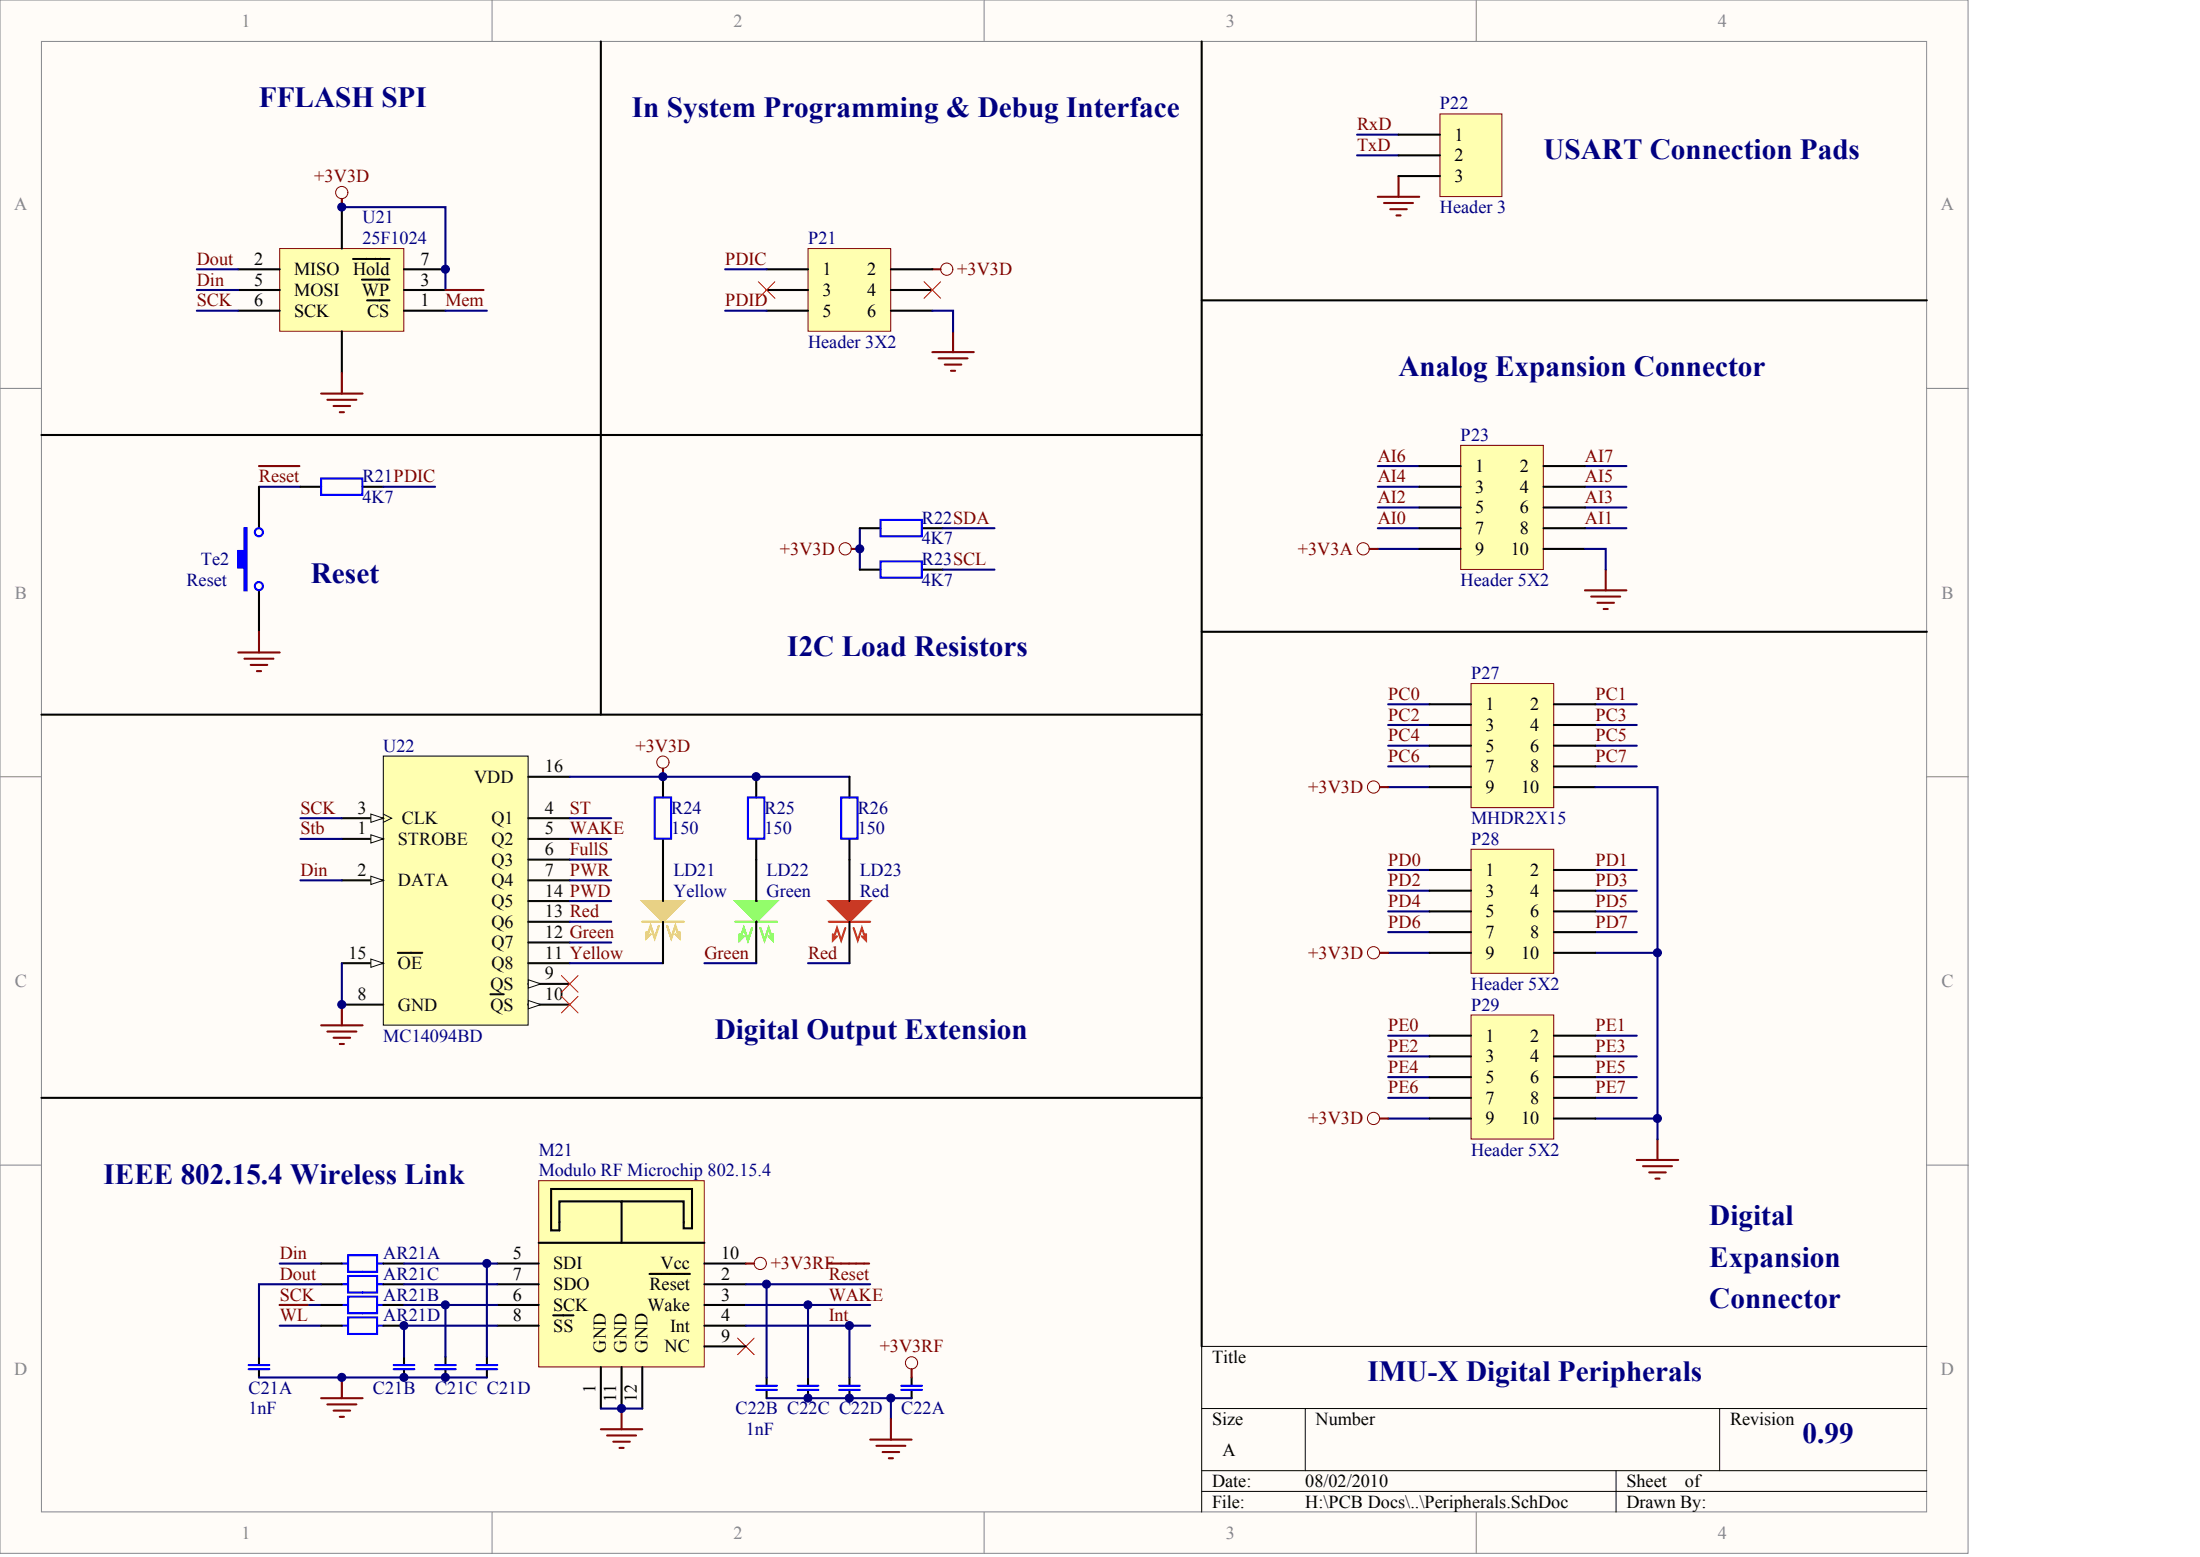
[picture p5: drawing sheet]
<svg xmlns="http://www.w3.org/2000/svg" width="840mm" height="594mm" viewBox="0 0 840 594" stroke-linecap="round" stroke-linejoin="round" font-family="sans-serif">
<g fill="#fffcf8" stroke="#85878c" stroke-width=".38">
<path d="M0 0h751.1v592.7h-751.1z"/>
<path d="M15.8 15.8h719.5v561.1h-719.5z"/>
</g>
<path d="M187.8 0v15.8M375.6 0v15.8M563.4 0v15.8M0 148.2h15.8M735.4 148.2h15.8M0 296.4h15.8M735.4 296.4h15.8M0 444.6h15.8M735.4 444.6h15.8M187.8 577v15.8M375.6 577v15.8M563.4 577v15.8" fill="none" stroke="#85878c" stroke-width=".38"/>
<path d="M735.4 513.7h-276.8v63.3M458.6 537.4h276.8M498.1 537.4v23.7M656.3 537.4v23.7M458.6 561.1h276.8M458.6 569h276.8M616.8 561.1v15.9" fill="none" stroke="#000" stroke-width=".38"/>
<path d="M106.7 94.8h47.4v31.6h-47.4z" fill="#ffffb0" stroke="#800000" stroke-width=".38"/>
<path d="M130.5 79v15.8M134.7 98.8h14M90.9 102.7h15.8M90.9 110.7h15.8M90.9 118.6h15.8M138.1 106.7h10.6M140.1 114.6h8.6M154.2 102.7h15.8M154.2 110.7h15.8M154.2 118.6h15.8M130.5 126.5v15.8" fill="none" stroke="#000" stroke-width=".79"/>
<path d="M130.5 79h39.5v31.7M75.1 110.7h15.8M75.1 118.6h15.8M75.1 102.7h15.8M170 118.6h15.8M106.7 497.9h15.9M106.7 482.1h15.9M106.7 505.8h15.9" fill="none" stroke="#000080" stroke-width=".79"/>
<g fill="none" stroke="#800000" stroke-width=".79">
<path d="M130.5 75.9v3.1M170 110.7h14.6M122.6 150.2h15.8M124.9 152.5h11.1M127.3 154.9h6.3M129.7 157.3h1.6M130.5 142.3v7.9M106.7 497.9h10.7M237.2 537.4v7.9M229.3 545.3h15.8M231.7 547.7h11M234.1 550.1h6.3"/>
<path d="M236.4 552.5h1.6"/>
</g>
<circle cx="130.4" cy="73.5" r="2.33" fill="none" stroke="#800000" stroke-width=".38"/>
<path d="M281.5 510.6l6.3 6.3M287.8 510.6l-6.3 6.3" fill="none" stroke="#f00" stroke-width=".38"/>
<path d="M205.6 450.5h63.2v71h-63.2z" fill="#ffffb0" stroke="#800000" stroke-width=".38"/>
<g fill="none" stroke="#000" stroke-width=".79">
<path d="M98.8 185.7v15.8M98.8 225.3v15.8M237.2 458.4h23.7v10.3h3.2v-15h-53.8v15.8h3.2v-11.1h23.7v15.8M205.6 474.2h63.2M189.8 490h15.8M189.8 497.9h15.8M189.8 482.1h15.8M247.9 486.1h15.4M268.8 490h15.9M268.8 497.9h15.9M268.8 482.1h15.9M189.8 505.8h15.8"/>
<path d="M211.1 501.9h7.8M268.8 505.8h15.9M268.8 513.7h15.9M229.3 521.6v15.8M237.2 521.6v15.8M245.1 521.6v15.8"/>
</g>
<circle cx="290.2" cy="482.1" r="2.33" fill="none" stroke="#800000" stroke-width=".38"/>
<path d="M98.8 177.8h15.5M90.9 249h15.8M93.3 251.3h11.1M95.7 253.7h6.3M98 256.1h1.6M98.8 241.1v7.9M284.7 482.1h3.1" fill="none" stroke="#800000" stroke-width=".79"/>
<path d="M98.8 185.7h15.9M229.3 537.4h15.8" fill="none" stroke="#000080" stroke-width=".79"/>
<path d="M93.3 201.5h.8v23.8h-.8v-8.7h-2.4v-6.4h2.4z" fill-rule="evenodd" fill="#00f" stroke="#00f" stroke-width=".79"/>
<g fill="none" stroke="#00f" stroke-width=".79">
<circle cx="98.8" cy="203.1" r="1.54"/>
<circle cx="98.8" cy="223.6" r="1.54"/>
</g>
<path d="M146.3 288.5h55.3v102.6h-55.3z" fill="#ffffb0" stroke="#000" stroke-width=".38"/>
<path d="M130.5 320.1h15.8" fill="none" stroke="#080d02" stroke-width=".79"/>
<path d="M141.5 318.5l4.8 1.6-4.8 1.6z" fill="#fffcf8" stroke="#080d02" stroke-width=".38"/>
<path d="M130.5 335.9h15.8" fill="none" stroke="#080d02" stroke-width=".79"/>
<path d="M141.5 334.3l4.8 1.6-4.8 1.6z" fill="#fffcf8" stroke="#080d02" stroke-width=".38"/>
<path d="M130.5 312.2h15.8" fill="none" stroke="#080d02" stroke-width=".79"/>
<path d="M146.3 310.6l3.1 1.6-3.1 1.6" fill="none" stroke="#080d02" stroke-width=".38"/>
<path d="M141.5 310.6l4.8 1.6-4.8 1.6z" fill="#fffcf8" stroke="#080d02" stroke-width=".38"/>
<path d="M201.6 312.2h15.8M201.6 320.1h15.8M201.6 328h15.8M201.6 335.9h15.8M201.6 375.4h15.8M130.5 383.3h15.8" fill="none" stroke="#080d02" stroke-width=".79"/>
<path d="M201.6 373.8l4.8 1.6-4.8 1.6z" fill="#fffcf8" stroke="#080d02" stroke-width=".38"/>
<path d="M201.6 383.3h15.8" fill="none" stroke="#080d02" stroke-width=".79"/>
<path d="M201.6 381.7l4.8 1.6-4.8 1.6z" fill="#fffcf8" stroke="#080d02" stroke-width=".38"/>
<path d="M201.6 359.6h15.8M201.6 351.7h15.8M201.6 343.8h15.8M130.5 367.5h15.8M187.2 379.4h5M201.6 367.5h15.8" fill="none" stroke="#080d02" stroke-width=".79"/>
<path d="M141.5 365.9l4.8 1.6-4.8 1.6z" fill="#fffcf8" stroke="#080d02" stroke-width=".38"/>
<path d="M201.6 296.4h15.8M151.8 363.6h9.3" fill="none" stroke="#080d02" stroke-width=".79"/>
<g fill="none" stroke="#000080" stroke-width=".79">
<path d="M146.3 185.7h19.7M328.1 201.5v15.8M359.8 201.5h19.7M359.8 217.3h19.7M217.4 296.4h106.8M114.7 312.2h15.8M217.4 312.2h15.9M114.7 320.1h15.8M114.7 335.9h15.8M217.4 320.1h15.9M217.4 328h15.9M217.4 335.9h15.9"/>
<path d="M217.4 343.8h15.9M217.4 351.7h15.9M217.4 359.6h15.9M130.5 367.5v15.8M217.4 367.5h35.6M268.8 367.5h19.8M308.4 367.5h15.8"/>
</g>
<path d="M214.3 372.3l6.3 6.3M220.6 372.3l-6.3 6.3M214.3 380.2l6.3 6.3M220.6 380.2l-6.3 6.3" fill="none" stroke="#f00" stroke-width=".38"/>
<path d="M280.7 343.8h15.8l-7.9 7.9zM280.7 351.7h15.8M282.3 356.4v2.4l1.6-1.6M287 354.1l-1.6 4.7-1.5-4.7-1.6 4.7M290.2 354.1l1.6 4.7 1.6-4.7 1.5 4.7M294.9 356.4v2.4l-1.5-1.6" fill="none" stroke="#0f0" stroke-width=".79"/>
<path d="M280.7 343.8h15.8l-7.9 7.9v-7.9v7.9z" fill-rule="evenodd" fill="#0f0" stroke="#0f0" stroke-width=".38"/>
<g fill="none" stroke="#000" stroke-width=".79">
<path d="M114.7 185.7h7.9M138.4 185.7h7.9M328.1 217.3h8M328.1 201.5h8M351.9 217.3h7.9M351.9 201.5h7.9M253 296.4v7.9M288.6 296.4v7.9M324.2 296.4v7.9M253 320.1v23.7M288.6 320.1v23.7M324.2 320.1v23.7"/>
<path d="M253 351.7v15.8M288.6 351.7v15.8M324.2 351.7v15.8"/>
</g>
<path d="M122.6 182.6h15.7v6.2h-15.7zM336.1 198.4h15.7v6.2h-15.7zM336.1 214.2h15.7v6.2h-15.7zM249.9 304.3h6.2v15.7h-6.2zM285.4 304.3h6.3v15.7h-6.3zM321 304.3h6.3v15.7h-6.3z" fill="none" stroke="#00f" stroke-width=".79"/>
<g fill="none" stroke="#800000" stroke-width=".38">
<circle cx="361.3" cy="102.7" r="2.33"/>
<circle cx="322.6" cy="209.4" r="2.33"/>
<circle cx="253" cy="290.8" r="2.33"/>
</g>
<g fill="none" stroke="#800000" stroke-width=".79">
<path d="M355.8 102.7h3.2M355.8 134.4h15.8M358.2 136.7h11.1M360.6 139.1h6.3M363.7 126.5v7.9M362.9 141.5h1.6M325 209.4h3.1M253 293.2v3.2M122.6 391.2h15.8M124.9 393.6h11.1M127.3 396h6.3M129.7 398.3h1.6"/>
<path d="M130.5 383.3v7.9"/>
</g>
<path d="M316.3 343.8h15.8l-7.9 7.9zM316.3 351.7h15.8M317.9 356.4v2.4l1.5-1.6M322.6 354.1l-1.6 4.7-1.6-4.7-1.5 4.7M325.8 354.1l1.6 4.7 1.5-4.7 1.6 4.7M330.5 356.4v2.4l-1.6-1.6" fill="none" stroke="#f30" stroke-width=".79"/>
<path d="M316.3 343.8h15.8l-7.9 7.9v-7.9v7.9z" fill-rule="evenodd" fill="#f30" stroke="#f30" stroke-width=".38"/>
<path d="M245.1 343.8h15.8l-7.9 7.9zM245.1 351.7h15.8M246.7 355.7v2.3l1.6-1.6M251.4 353.3l-1.5 4.7-1.6-4.7-1.6 4.7M254.6 353.3l1.6 4.7 1.6-4.7 1.6 4.7M259.4 355.7v2.3l-1.6-1.6" fill="none" stroke="#fc0" stroke-width=".79"/>
<path d="M245.1 343.8h15.8l-7.9 7.9v-7.9v7.9z" fill-rule="evenodd" fill="#fc0" stroke="#fc0" stroke-width=".38"/>
<path d="M308.4 94.8h31.5v31.6h-31.5z" fill="#ffffb0" stroke="#800000" stroke-width=".38"/>
<path d="M292.6 102.7h15.8M292.6 110.7h15.8M292.6 118.6h15.8M340 102.7h15.8M340 110.7h15.8M340 118.6h15.8" fill="none" stroke="#000" stroke-width=".79"/>
<path d="M276.7 118.6h15.9M276.7 102.7h15.9M355.8 118.6h7.9v7.9M525.8 177.8h15.8M604.9 177.8h15.8M525.8 193.6h15.8M525.8 185.7h15.8M604.9 193.6h15.8M604.9 185.7h15.8M525.8 201.5h15.8M525.8 209.4h15.8M604.9 201.5h15.8" fill="none" stroke="#000080" stroke-width=".79"/>
<path d="M289.4 107.5l6.3 6.3M295.7 107.5l-6.3 6.3M352.7 107.5l6.3 6.3M359 107.5l-6.3 6.3" fill="none" stroke="#f00" stroke-width=".38"/>
<circle cx="520.2" cy="209.4" r="2.33" fill="none" stroke="#800000" stroke-width=".38"/>
<path d="M522.7 209.4h3.1M612.8 217.3v8M604.9 225.3h15.8M607.3 227.6h11M609.6 230h6.4M612 232.4h1.6" fill="none" stroke="#800000" stroke-width=".79"/>
<path d="M557.5 169.9h31.5v47.4h-31.5z" fill="#ffffb0" stroke="#800000" stroke-width=".38"/>
<path d="M541.6 177.8h15.9M589.1 177.8h15.8M541.6 185.7h15.9M541.6 193.6h15.9M589.1 185.7h15.8M589.1 193.6h15.8M541.6 201.5h15.9M541.6 209.4h15.9M589.1 201.5h15.8M589.1 209.4h15.8" fill="none" stroke="#000" stroke-width=".79"/>
<path d="M517.9 51.4h15.8M517.9 59.3h15.8M604.9 209.4h7.9v7.9" fill="none" stroke="#000080" stroke-width=".79"/>
<path d="M525.8 75.1h15.8M528.2 77.5h11.1M530.6 79.8h6.3M533.7 67.2v7.9M532.9 82.2h1.6" fill="none" stroke="#800000" stroke-width=".79"/>
<path d="M549.5 43.5h23.7v31.5h-23.7z" fill="#ffffb0" stroke="#800000" stroke-width=".38"/>
<g fill="none" stroke="#000" stroke-width=".79">
<path d="M229.3 15.8v150.2h-213.5M458.6 15.8v497.9M533.7 51.4h15.8M533.7 59.3h15.8M533.7 67.2h15.8M458.6 114.6h276.8M458.6 166h-229.3v106.7M458.6 241.1h276.8M15.8 272.7h442.8M15.8 418.9h442.8M122.6 482.1h7.9M122.6 490h7.9"/>
<path d="M122.6 497.9h7.9M146.3 482.1h7.9M146.3 490h7.9M146.3 497.9h7.9M98.8 517.7v3.1M122.6 505.8h7.9M146.3 505.8h7.9M154.2 517.7v3.1M170 517.7v3.1M185.8 517.7v3.1M98.8 522.4v3.2M154.2 522.4v3.2"/>
<path d="M170 522.4v3.2M185.8 522.4v3.2M292.6 525.6v3.1M292.6 530.3v3.2M308.4 525.6v3.1M308.4 530.3v3.2M324.2 525.6v3.1M324.2 530.3v3.2M347.9 525.6v3.1M347.9 530.3v3.2"/>
</g>
<g fill="none" stroke="#00f" stroke-width=".79">
<path d="M132.8 478.9h11.1v6.4h-11.1zM130.5 482.1h2.3M130.5 490h2.3M130.5 497.9h2.3M132.8 486.9h11.1v6.3h-11.1zM132.8 494.8h11.1v6.3h-11.1zM143.9 482.1h2.4M143.9 490h2.4M143.9 497.9h2.4M130.5 505.8h2.3M132.8 502.7h11.1v6.3h-11.1zM143.9 505.8h2.4"/>
<path d="M94.9 522.4h7.9M94.9 520.8h7.9M150.2 522.4h7.9M150.2 520.8h7.9M166 522.4h8M166 520.8h8M181.9 522.4h7.9M181.9 520.8h7.9M288.6 528.7h7.9M288.6 530.3h7.9M304.4 528.7h7.9M304.4 530.3h7.9"/>
<path d="M320.2 528.7h7.9M320.2 530.3h7.9M344 528.7h7.9M344 530.3h7.9"/>
</g>
<g fill="none" stroke="#000080" stroke-width=".79">
<path d="M529.8 268.7h15.8M529.8 276.6h15.8M608.8 268.7h15.9M608.8 276.6h15.9M529.8 284.5h15.8M529.8 292.4h15.8M608.8 284.5h15.9M608.8 292.4h15.9M529.8 300.3h15.8M529.8 331.9h15.8M529.8 339.8h15.8M608.8 331.9h15.9"/>
<path d="M608.8 339.8h15.9M529.8 347.8h15.8M529.8 355.7h15.8M608.8 347.8h15.9M608.8 355.7h15.9M529.8 363.6h15.8M608.8 363.6h23.8M529.8 395.2h15.8M529.8 403.1h15.8M529.8 411h15.8M529.8 418.9h15.8M608.8 403.1h15.9"/>
<path d="M608.8 411h15.9M608.8 418.9h15.9M529.8 426.8h15.8M608.8 426.8h23.8M122.6 490h-23.8v27.7M154.2 482.1h35.6M154.2 490h35.6M154.2 497.9h35.6M170 497.9v19.8M185.8 482.1v35.6M284.7 490h47.4M284.7 497.9h47.4"/>
<path d="M292.6 490v35.6M308.4 497.9v27.7M189.8 505.8h-35.6v11.9M284.7 505.8h47.4M324.2 505.8v19.8M98.8 525.6h87M292.6 533.5h55.3M340 533.5v7.9"/>
</g>
<g fill="none" stroke="#800000" stroke-width=".79">
<path d="M526.6 300.3h3.2M526.6 363.6h3.2M526.6 426.8h3.2M632.6 434.7v7.9M624.7 442.6h15.8M627 445h11.1M629.4 447.3h6.3M631.8 449.7h1.6M122.6 533.5h15.8M124.9 535.9h11.1M127.3 538.2h6.3M130.5 525.6v7.9"/>
<path d="M347.9 522.4v3.2M129.7 540.6h1.6M332.1 549.3h15.8M334.5 551.7h11M336.8 554h6.4M339.2 556.4h1.6M340 541.4v7.9"/>
</g>
<g fill="none" stroke="#800000" stroke-width=".38">
<circle cx="524.2" cy="300.3" r="2.33"/>
<circle cx="524.2" cy="363.5" r="2.33"/>
<circle cx="524.2" cy="426.7" r="2.33"/>
<circle cx="347.9" cy="520" r="2.33"/>
</g>
<path d="M561.4 260.8h31.6v47.4h-31.6z" fill="#ffffb0" stroke="#800000" stroke-width=".38"/>
<path d="M545.6 268.7h15.8M545.6 276.6h15.8M593 268.7h15.8M593 276.6h15.8M545.6 284.5h15.8M545.6 292.4h15.8M593 284.5h15.8M593 292.4h15.8M545.6 300.3h15.8M593 300.3h15.8" fill="none" stroke="#000" stroke-width=".79"/>
<path d="M561.4 324h31.6v47.4h-31.6z" fill="#ffffb0" stroke="#800000" stroke-width=".38"/>
<path d="M545.6 331.9h15.8M545.6 339.8h15.8M593 331.9h15.8M593 339.8h15.8M545.6 347.8h15.8M545.6 355.7h15.8M593 347.8h15.8M593 355.7h15.8M545.6 363.6h15.8M593 363.6h15.8" fill="none" stroke="#000" stroke-width=".79"/>
<path d="M608.8 395.2h15.9" fill="none" stroke="#000080" stroke-width=".79"/>
<path d="M561.4 387.3h31.6v47.3h-31.6z" fill="#ffffb0" stroke="#800000" stroke-width=".38"/>
<path d="M545.6 395.2h15.8M593 395.2h15.8M545.6 403.1h15.8M545.6 411h15.8M545.6 418.9h15.8M593 403.1h15.8M593 411h15.8M593 418.9h15.8M545.6 426.8h15.8M593 426.8h15.8" fill="none" stroke="#000" stroke-width=".79"/>
<path d="M608.8 300.3h23.8v134.4" fill="none" stroke="#000080" stroke-width=".79"/>
<path d="M316.3 482.1h15.4" fill="none" stroke="#800000" stroke-width=".79"/>
<g fill="#000080" stroke="#000080" stroke-width=".38">
<circle cx="130.4" cy="525.5" r="1.54"/>
<circle cx="130.4" cy="383.3" r="1.54"/>
<circle cx="130.4" cy="79" r="1.54"/>
<circle cx="154.1" cy="525.5" r="1.54"/>
<circle cx="154.1" cy="505.8" r="1.54"/>
<circle cx="170" cy="525.5" r="1.54"/>
<circle cx="170" cy="497.9" r="1.54"/>
<circle cx="170" cy="102.7" r="1.54"/>
<circle cx="185.8" cy="482.1" r="1.54"/>
<circle cx="237.2" cy="537.4" r="1.54"/>
<circle cx="253" cy="296.3" r="1.54"/>
<circle cx="288.6" cy="296.3" r="1.54"/>
<circle cx="292.5" cy="490" r="1.54"/>
<circle cx="308.3" cy="533.4" r="1.54"/>
<circle cx="308.3" cy="497.9" r="1.54"/>
<circle cx="324.2" cy="533.4" r="1.54"/>
<circle cx="324.2" cy="505.8" r="1.54"/>
<circle cx="328.1" cy="209.4" r="1.54"/>
<circle cx="340" cy="533.4" r="1.54"/>
<circle cx="632.5" cy="426.7" r="1.54"/>
<circle cx="632.5" cy="363.5" r="1.54"/>
</g>
<g font-size="11.1" fill="#000080">
<text x="98.8" y="40.8">FFLASH SPI</text>
<text x="241.2" y="44.7">In System Programming &amp; Debug Interface</text>
<text x="589.1" y="60.5">USART Connection Pads</text>
<text x="533.7" y="143.5">Analog Expansion Connector</text>
<text x="118.6" y="222.5">Reset</text>
<text x="300.5" y="250.2">I2C Load Resistors</text>
<text x="272.8" y="396.4">Digital Output Extension</text>
<text x="39.5" y="451.7">IEEE 802.15.4 Wireless Link</text>
<text x="652.3" y="467.5">Digital</text>
<text x="652.3" y="483.3">Expansion</text>
<text x="652.3" y="499.2">Connector</text>
<text x="521.9" y="526.8">IMU-X Digital Peripherals</text>
<text x="687.9" y="550.5">0.99</text>
</g>
<g font-size="7" fill="#85878c">
<text x="92.2" y="10.2">1</text>
<text x="280" y="10.2">2</text>
<text x="467.8" y="10.2">3</text>
<text x="655.6" y="10.2">4</text>
<text x="5.4" y="80.3">A</text>
<text x="740.7" y="80.3">A</text>
<text x="5.6" y="228.4">B</text>
<text x="741" y="228.4">B</text>
<text x="5.6" y="376.6">C</text>
<text x="741" y="376.6">C</text>
<text x="5.4" y="524.8">D</text>
<text x="740.7" y="524.8">D</text>
<text x="92.2" y="587.1">1</text>
<text x="280" y="587.1">2</text>
<text x="467.8" y="587.1">3</text>
<text x="655.6" y="587.1">4</text>
</g>
<g font-size="7" fill="#000080">
<text x="549.5" y="41.8">P22</text>
<text x="549.5" y="81.3">Header 3</text>
<text x="138.4" y="85.2">U21</text>
<text x="138.4" y="93.1">25F1024</text>
<text x="308.4" y="93.1">P21</text>
<text x="308.4" y="132.7">Header 3X2</text>
<text x="557.5" y="168.2">P23</text>
<text x="138.4" y="184">R21PDIC</text>
<text x="138.4" y="191.9">4K7</text>
<text x="351.9" y="199.8">R22SDA</text>
<text x="351.9" y="207.7">4K7</text>
<text x="76.7" y="215.6">Te2</text>
<text x="351.9" y="215.6">R23SCL</text>
<text x="71.2" y="223.5">Reset</text>
<text x="351.9" y="223.5">4K7</text>
<text x="557.5" y="223.5">Header 5X2</text>
<text x="561.4" y="259.1">P27</text>
<text x="146.3" y="286.8">U22</text>
<text x="256.2" y="310.5">R24</text>
<text x="291.8" y="310.5">R25</text>
<text x="327.4" y="310.5">R26</text>
<text x="561.4" y="314.4">MHDR2X15</text>
<text x="256.2" y="318.4">150</text>
<text x="291.8" y="318.4">150</text>
<text x="327.4" y="318.4">150</text>
<text x="561.4" y="322.3">P28</text>
<text x="257" y="334.2">LD21</text>
<text x="292.6" y="334.2">LD22</text>
<text x="328.1" y="334.2">LD23</text>
<text x="257" y="342.1">Yellow</text>
<text x="292.6" y="342.1">Green</text>
<text x="328.1" y="342.1">Red</text>
<text x="561.4" y="377.7">Header 5X2</text>
<text x="561.4" y="385.6">P29</text>
<text x="146.3" y="397.4">MC14094BD</text>
<text x="205.6" y="440.9">M21</text>
<text x="561.4" y="440.9">Header 5X2</text>
<text x="205.6" y="448.8">Modulo RF Microchip 802.15.4</text>
<text x="146.3" y="480.4">AR21A</text>
<text x="146.3" y="488.3">AR21C</text>
<text x="146.3" y="496.2">AR21B</text>
<text x="146.3" y="504.1">AR21D</text>
<text x="94.9" y="531.8">C21A</text>
<text x="142.3" y="531.8">C21B</text>
<text x="166" y="531.8">C21C C21D</text>
<text x="94.9" y="539.7">1nF</text>
<text x="280.7" y="539.7">C22B C22C C22D</text>
<text x="344" y="539.7">C22A</text>
<text x="284.7" y="547.6">1nF</text>
</g>
<g font-size="7" fill="#800000">
<text x="517.9" y="49.7">RxD</text>
<text x="517.9" y="57.6">TxD</text>
<text x="120" y="69.4">+3V3D</text>
<text x="75.1" y="101">Dout</text>
<text x="276.7" y="101">PDIC</text>
<text x="365.3" y="105">+3V3D</text>
<text x="75.1" y="108.9">Din</text>
<text x="75.1" y="116.8">SCK</text>
<text x="170" y="116.8">Mem</text>
<text x="276.7" y="116.8">PDID</text>
<text x="525.8" y="176.1">AI6</text>
<text x="604.9" y="176.1">AI7</text>
<text x="98.8" y="184">Reset</text>
<text x="525.8" y="184">AI4</text>
<text x="604.9" y="184">AI5</text>
<text x="525.8" y="191.9">AI2</text>
<text x="604.9" y="191.9">AI3</text>
<text x="525.8" y="199.8">AI0</text>
<text x="604.9" y="199.8">AI1</text>
<text x="297.6" y="211.7">+3V3D</text>
<text x="495.3" y="211.7">+3V3A</text>
<text x="529.8" y="267">PC0</text>
<text x="608.8" y="267">PC1</text>
<text x="529.8" y="274.9">PC2</text>
<text x="608.8" y="274.9">PC3</text>
<text x="242.5" y="286.8">+3V3D</text>
<text x="529.8" y="282.8">PC4</text>
<text x="608.8" y="282.8">PC5</text>
<text x="529.8" y="290.7">PC6</text>
<text x="608.8" y="290.7">PC7</text>
<text x="499.3" y="302.6">+3V3D</text>
<text x="114.7" y="310.5">SCK</text>
<text x="217.4" y="310.5">ST</text>
<text x="114.7" y="318.4">Stb</text>
<text x="217.4" y="318.4">WAKE</text>
<text x="217.4" y="326.3">FullS</text>
<text x="114.7" y="334.2">Din</text>
<text x="217.4" y="334.2">PWR</text>
<text x="529.8" y="330.2">PD0</text>
<text x="608.8" y="330.2">PD1</text>
<text x="529.8" y="338.1">PD2</text>
<text x="608.8" y="338.1">PD3</text>
<text x="529.8" y="346">PD4</text>
<text x="608.8" y="346">PD5</text>
<text x="529.8" y="354">PD6</text>
<text x="608.8" y="354">PD7</text>
<text x="268.8" y="365.8">Green</text>
<text x="308.4" y="365.8">Red</text>
<text x="499.3" y="365.8">+3V3D</text>
<text x="529.8" y="393.5">PE0</text>
<text x="608.8" y="393.5">PE1</text>
<text x="529.8" y="401.4">PE2</text>
<text x="608.8" y="401.4">PE3</text>
<text x="529.8" y="409.3">PE4</text>
<text x="608.8" y="409.3">PE5</text>
<text x="529.8" y="417.2">PE6</text>
<text x="608.8" y="417.2">PE7</text>
<text x="499.3" y="429">+3V3D</text>
<text x="106.7" y="480.4">Din</text>
<text x="294.1" y="484.4">+3V3RF</text>
<text x="106.7" y="488.3">Dout</text>
<text x="316.3" y="488.3">Reset</text>
<text x="106.7" y="496.2">SCK</text>
<text x="316.3" y="496.2">WAKE</text>
<text x="106.7" y="504.1">WL</text>
<text x="316.3" y="504.1">Int</text>
<text x="335.7" y="516">+3V3RF</text>
</g>
<g font-size="7">
<text x="555.1" y="53.6">1</text>
<text x="555.1" y="61.5">2</text>
<text x="555.1" y="69.4">3</text>
<text x="96.9" y="101">2</text>
<text x="160.5" y="101">7</text>
<text x="112.3" y="105">MISO</text>
<text x="134.7" y="105">Hold</text>
<text x="313.9" y="105">1</text>
<text x="331" y="105">2</text>
<text x="96.9" y="108.9">5</text>
<text x="112.3" y="112.9">MOSI</text>
<text x="138.1" y="112.9">WP</text>
<text x="160.5" y="108.9">3</text>
<text x="313.9" y="112.9">3</text>
<text x="331" y="112.9">4</text>
<text x="96.9" y="116.8">6</text>
<text x="160.5" y="116.8">1</text>
<text x="112.3" y="120.8">SCK</text>
<text x="140.1" y="120.8">CS</text>
<text x="313.9" y="120.8">5</text>
<text x="331" y="120.8">6</text>
<text x="563" y="180.1">1</text>
<text x="580.1" y="180.1">2</text>
<text x="563" y="188">3</text>
<text x="580.1" y="188">4</text>
<text x="563" y="195.9">5</text>
<text x="580.1" y="195.9">6</text>
<text x="563" y="203.8">7</text>
<text x="580.1" y="203.8">8</text>
<text x="563" y="211.7">9</text>
<text x="576.6" y="211.7">10</text>
<text x="566.9" y="271">1</text>
<text x="584" y="271">2</text>
<text x="566.9" y="278.9">3</text>
<text x="584" y="278.9">4</text>
<text x="566.9" y="286.8">5</text>
<text x="584" y="286.8">6</text>
<text x="566.9" y="294.7">7</text>
<text x="584" y="294.7">8</text>
<text x="566.9" y="302.6">9</text>
<text x="580.5" y="302.6">10</text>
<text x="566.9" y="334.2">1</text>
<text x="584" y="334.2">2</text>
<text x="566.9" y="342.1">3</text>
<text x="584" y="342.1">4</text>
<text x="566.9" y="350">5</text>
<text x="584" y="350">6</text>
<text x="566.9" y="357.9">7</text>
<text x="584" y="357.9">8</text>
<text x="566.9" y="365.8">9</text>
<text x="580.5" y="365.8">10</text>
<text x="566.9" y="397.4">1</text>
<text x="584" y="397.4">2</text>
<text x="566.9" y="405.3">3</text>
<text x="584" y="405.3">4</text>
<text x="566.9" y="413.2">5</text>
<text x="584" y="413.2">6</text>
<text x="566.9" y="421.1">7</text>
<text x="584" y="421.1">8</text>
<text x="566.9" y="429">9</text>
<text x="580.5" y="429">10</text>
<text x="195.8" y="480.4">5</text>
<text x="211.1" y="484.4">SDI</text>
<text x="252.1" y="484.4">Vcc</text>
<text x="275.2" y="480.4">10</text>
<text x="195.8" y="488.3">7</text>
<text x="275.2" y="488.3">2</text>
<text x="195.8" y="496.2">6</text>
<text x="211.1" y="492.3">SDO</text>
<text x="247.9" y="492.3">Reset</text>
<text x="275.2" y="496.2">3</text>
<text x="211.1" y="500.2">SCK</text>
<text x="247.1" y="500.2">Wake</text>
<text x="195.8" y="504.1">8</text>
<text x="211.1" y="508.1">SS</text>
<text x="255.7" y="508.1">Int</text>
<text x="275.2" y="504.1">4</text>
<text x="253.6" y="516">NC</text>
<text x="275.2" y="512">9</text>
<text x="462.6" y="519.9">Title</text>
<text x="462.6" y="543.6">Size</text>
<text x="502.1" y="543.6">Number</text>
<text x="660.2" y="543.6">Revision</text>
<text x="466.5" y="555.5">A</text>
<text x="462.6" y="567.3">Date:</text>
<text x="498.1" y="567.3">08/02/2010</text>
<text x="620.7" y="567.3">Sheet</text>
<text x="643.1" y="567.3">of</text>
<text x="462.6" y="575.2">File:</text>
<text x="498.1" y="575.2">H:\PCB Docs\..\Peripherals.SchDoc</text>
<text x="620.7" y="575.2">Drawn By:</text>
</g>
<g font-size="7" fill="#080d02">
<text x="180.9" y="298.6">VDD</text>
<text x="208" y="294.7">16</text>
<text x="136.5" y="310.5">3</text>
<text x="208" y="310.5">4</text>
<text x="153.4" y="314.4">CLK</text>
<text x="187.6" y="314.4">Q1</text>
<text x="136.5" y="318.4">1</text>
<text x="151.8" y="322.3">STROBE</text>
<text x="187.6" y="322.3">Q2</text>
<text x="208" y="318.4">5</text>
<text x="208" y="326.3">6</text>
<text x="136.5" y="334.2">2</text>
<text x="187.6" y="330.2">Q3</text>
<text x="208" y="334.2">7</text>
<text x="151.8" y="338.1">DATA</text>
<text x="187.6" y="338.1">Q4</text>
<text x="187.6" y="346">Q5</text>
<text x="208" y="342.1">14 PWD</text>
<text x="187.6" y="354">Q6</text>
<text x="208" y="350">13 Red</text>
<text x="208" y="357.9">12 Green</text>
<text x="133" y="365.8">15</text>
<text x="187.6" y="361.9">Q7</text>
<text x="208" y="365.8">11 Yellow</text>
<text x="151.8" y="369.8">OE</text>
<text x="187.6" y="369.8">Q8</text>
<text x="187.2" y="377.7">QS</text>
<text x="208" y="373.7">9</text>
<text x="136.5" y="381.6">8</text>
<text x="208" y="381.6">10</text>
<text x="151.8" y="385.6">GND</text>
<text x="187.2" y="385.6">QS</text>
</g>
<g font-size="6.9">
<text x="231.2" y="516.1" transform="rotate(-90 231.2 516.1)">GND</text>
<text x="239.1" y="516.1" transform="rotate(-90 239.1 516.1)">GND</text>
<text x="247.1" y="516.1" transform="rotate(-90 247.1 516.1)">GND</text>
<text x="227.3" y="531.5" transform="rotate(-90 227.3 531.5)">1</text>
<text x="235.2" y="535.1" transform="rotate(-90 235.2 535.1)">11</text>
<text x="243.1" y="535.1" transform="rotate(-90 243.1 535.1)">12</text>
</g>
</svg>
